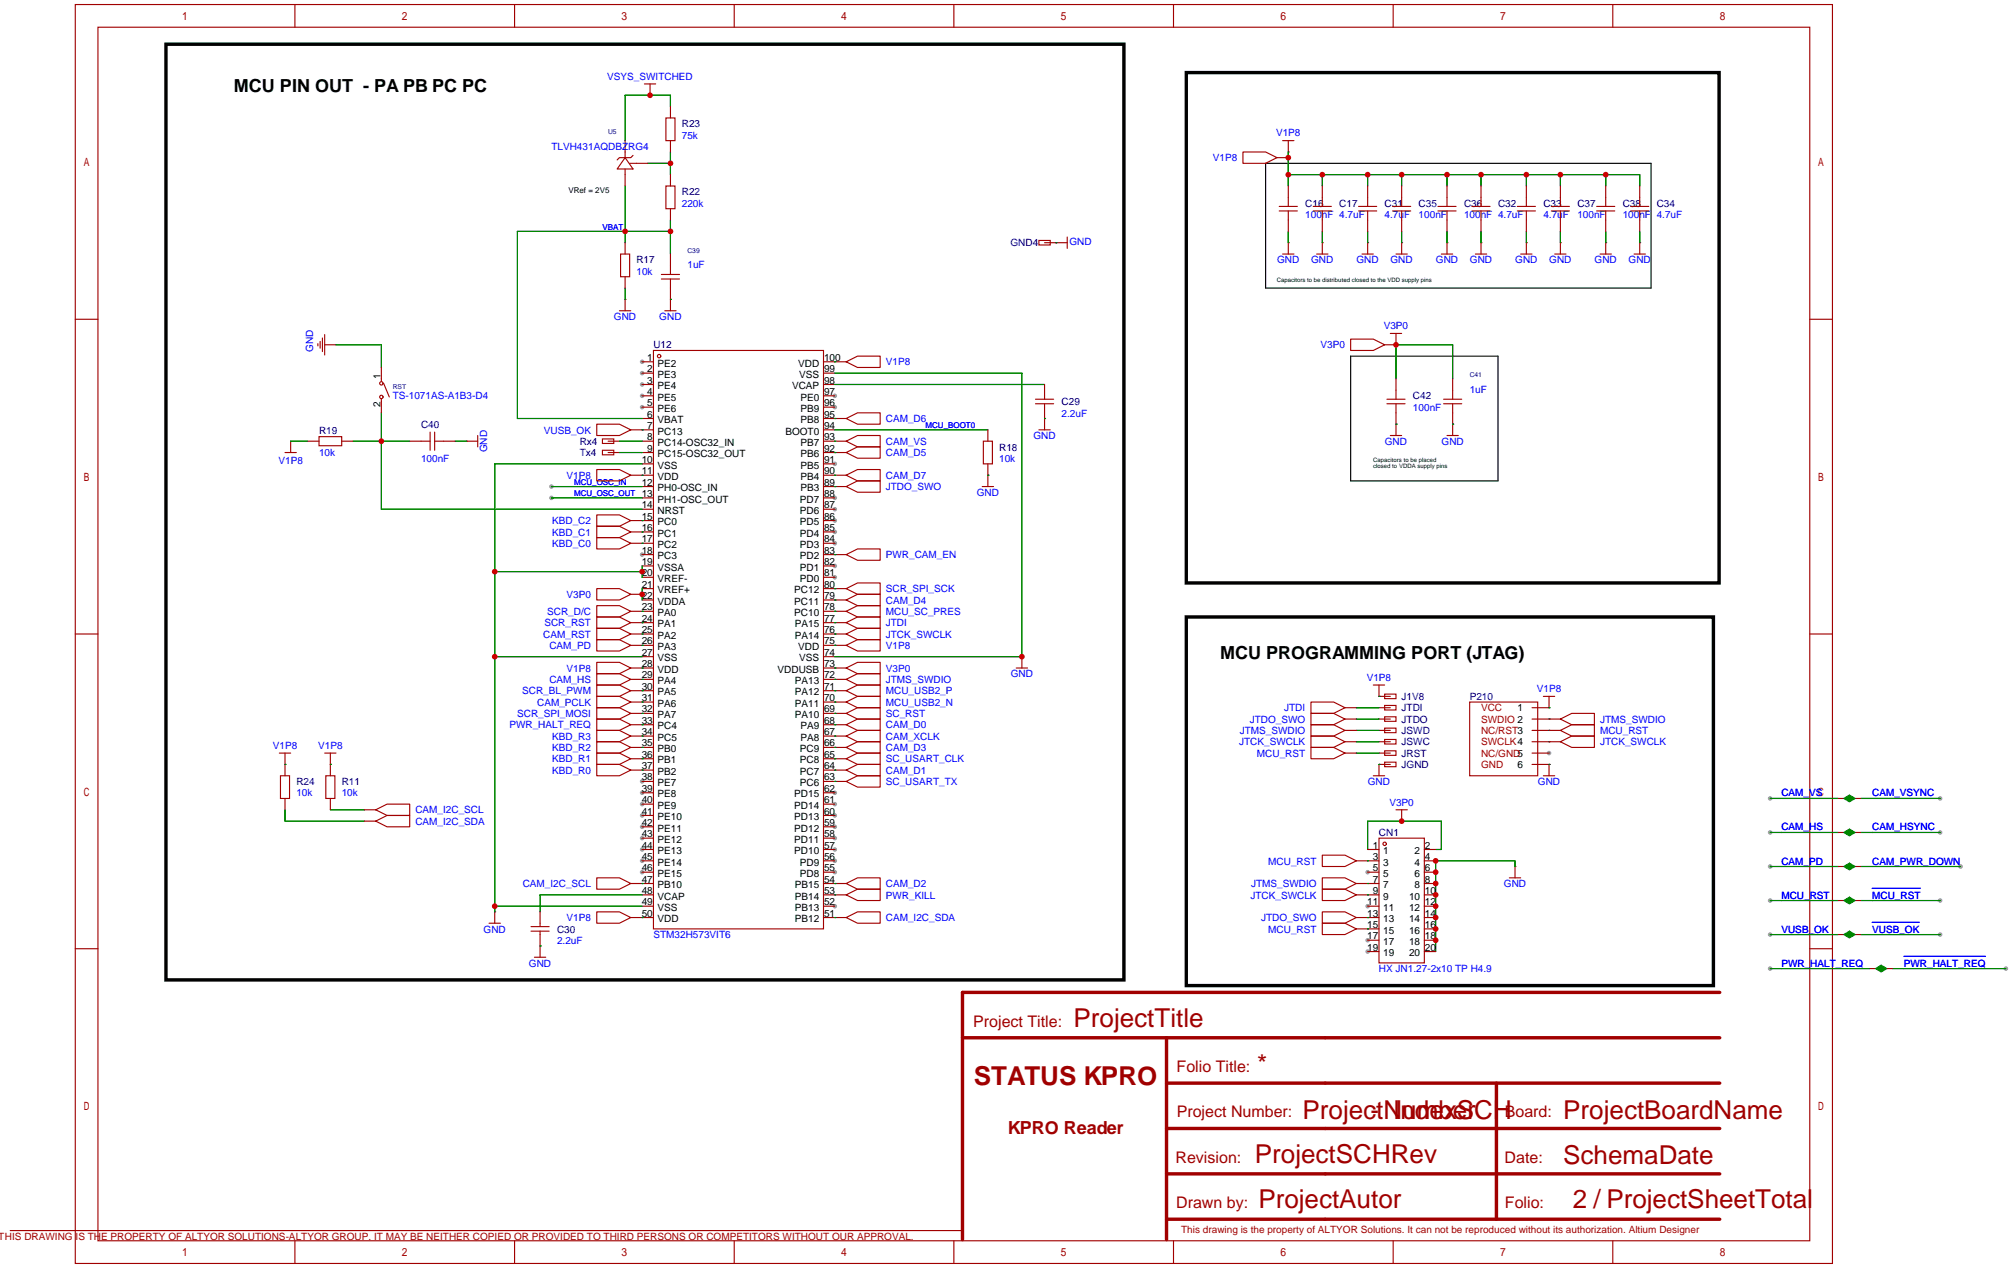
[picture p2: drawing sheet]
<svg xmlns="http://www.w3.org/2000/svg" width="451mm" height="284mm" viewBox="0 0 451 284" stroke-linecap="round" stroke-linejoin="round" font-family="sans-serif">
<g fill="#999">
<circle cx="347.1" cy="168.7" r=".51"/>
<circle cx="143.9" cy="81" r=".51"/>
<circle cx="143.9" cy="83.6" r=".51"/>
<circle cx="143.9" cy="86.1" r=".51"/>
<circle cx="143.9" cy="88.6" r=".51"/>
<circle cx="143.9" cy="91.2" r=".51"/>
<circle cx="143.9" cy="124.2" r=".51"/>
<circle cx="143.9" cy="175" r=".51"/>
<circle cx="143.9" cy="177.5" r=".51"/>
<circle cx="143.9" cy="180.1" r=".51"/>
<circle cx="143.9" cy="182.6" r=".51"/>
<circle cx="143.9" cy="185.2" r=".51"/>
<circle cx="143.9" cy="187.7" r=".51"/>
<circle cx="143.9" cy="190.2" r=".51"/>
<circle cx="143.9" cy="192.8" r=".51"/>
<circle cx="143.9" cy="195.3" r=".51"/>
<circle cx="187" cy="202.9" r=".51"/>
<circle cx="187" cy="195.3" r=".51"/>
<circle cx="187" cy="192.8" r=".51"/>
<circle cx="187" cy="190.2" r=".51"/>
<circle cx="187" cy="187.7" r=".51"/>
<circle cx="187" cy="185.2" r=".51"/>
<circle cx="187" cy="182.6" r=".51"/>
<circle cx="187" cy="180.1" r=".51"/>
<circle cx="187" cy="177.5" r=".51"/>
<circle cx="187" cy="129.3" r=".51"/>
<circle cx="187" cy="126.7" r=".51"/>
<circle cx="187" cy="121.7" r=".51"/>
<circle cx="187" cy="119.1" r=".51"/>
<circle cx="187" cy="116.6" r=".51"/>
<circle cx="187" cy="114" r=".51"/>
<circle cx="187" cy="111.5" r=".51"/>
<circle cx="187" cy="103.9" r=".51"/>
<circle cx="187" cy="91.2" r=".51"/>
<circle cx="187" cy="88.6" r=".51"/>
<circle cx="306.4" cy="213.1" r=".51"/>
<circle cx="306.4" cy="210.6" r=".51"/>
<circle cx="306.4" cy="202.9" r=".51"/>
<circle cx="306.4" cy="195.3" r=".51"/>
<circle cx="396.6" cy="216.9" r=".51"/>
<circle cx="449.4" cy="216.9" r=".51"/>
<circle cx="396.6" cy="209.3" r=".51"/>
<circle cx="434.7" cy="209.3" r=".51"/>
<circle cx="396.6" cy="201.7" r=".51"/>
<circle cx="434.7" cy="201.7" r=".51"/>
<circle cx="396.6" cy="194.1" r=".51"/>
<circle cx="439.3" cy="194.1" r=".51"/>
<circle cx="396.6" cy="186.4" r=".51"/>
<circle cx="434.7" cy="186.4" r=".51"/>
<circle cx="396.6" cy="178.8" r=".51"/>
<circle cx="434.7" cy="178.8" r=".51"/>
<circle cx="123.5" cy="109" r=".51"/>
<circle cx="123.5" cy="111.5" r=".51"/>
</g>
<path d="M37.2 9.9h214.6v209.6h-214.6zM265.8 16.3h119.4v114.3h-119.4zM265.8 138.2h118.1v82.5h-118.1z" fill="none" stroke="#000" stroke-width=".76"/>
<g fill="none" stroke="#a10000" stroke-width=".25">
<path d="M16.9 1h393.7v282h-393.7zM21.9 6.1h383.6v271.8h-383.6zM66.1 1v5.1M115.3 1v5.1M144.4 18.8h2.5M145.6 18.8v2.5M164.5 1v5.1M213.7 1v5.1M262.9 1v5.1M312.1 1v5.1M361.4 1v5.1M140.1 35.3l1.7 2.5h-3.5z"/>
<path d="M140.1 31.5v3.8M140.1 37.8v3.9M141.1 36.6h4M141.8 34.8l-.5 .5h-2.5l-.5 .5M145.6 21.3h.1M149.2 26.4h2v5.1h-2zM150.2 23.9v2.5M150.2 31.5v2.5M150.2 39.1v2.6M278.5 34h5.1l2.5 1.3-2.5 1.3h-5.1zM286.1 35.3h2.5M287.4 31.5h2.5"/>
<path d="M288.6 34h.1M288.6 31.5v2.5M139 56.9h2.1v5.1h-2.1zM140.1 54.4v2.5M149.2 41.7h2v5h-2zM150.2 46.7v2.6M150.2 56.9v4.6M232.8 53.8h2.5v1.1h-2.5zM234 54.4h5.1M236.6 54.4h.1M239.1 53.1v2.5M286.6 47.2h4.1"/>
<path d="M286.6 46.2h4.1M287.4 56.9h2.5M288.6 54.4h.1M288.6 41.7v4.5M288.6 47.2v4.6M288.6 54.4v2.5M294.2 47.2h4.1M294.2 46.2h4.1M295 56.9h2.5M296.3 54.4h.1M296.3 41.7v4.5M296.3 47.2v4.6"/>
<path d="M296.3 54.4v2.5M304.4 47.2h4.1M304.4 46.2h4.1M305.2 56.9h2.5M306.4 54.4h.1M306.4 41.7v4.5M306.4 47.2v4.6M306.4 54.4v2.5M312 47.2h4.1M312 46.2h4.1M312.8 56.9h2.5M314 54.4h.1"/>
<path d="M314 41.7v4.5M314 47.2v4.6M314 54.4v2.5M322.2 47.2h4M322.2 46.2h4M322.9 56.9h2.6M324.2 54.4h.1M324.2 41.7v4.5M324.2 47.2v4.6M324.2 54.4v2.5M329.8 47.2h4.1M329.8 46.2h4.1"/>
<path d="M330.6 56.9h2.5M331.8 54.4h.1M331.8 41.7v4.5M331.8 47.2v4.6M331.8 54.4v2.5M340 47.2h4M340 46.2h4M340.7 56.9h2.6M342 54.4h.1M342 41.7v4.5M342 47.2v4.6M342 54.4v2.5"/>
<path d="M347.6 47.2h4M347.6 46.2h4M348.3 56.9h2.6M349.6 54.4h.1M349.6 41.7v4.5M349.6 47.2v4.6M349.6 54.4v2.5M357.7 47.2h4.1M357.7 46.2h4.1M358.5 56.9h2.5M359.8 54.4h.1M359.8 41.7v4.5"/>
<path d="M359.8 47.2v4.6M359.8 54.4v2.5M365.4 47.2h4M365.4 46.2h4M366.1 56.9h2.6M367.4 54.4h.1M367.4 41.7v4.5M367.4 47.2v4.6M367.4 54.4v2.5M16.9 71.5h5M71.2 77v.5M71.7 76.5v1.5"/>
<path d="M72.2 75.7v3M72.7 77.2h2.6M72.7 74.9v4.6M75.3 77.2h.1M138.8 69.6h2.5M140.1 67.1h.1M140.1 62v2.5M140.1 67.1v2.5M146.4 78.5h38.1v129.5h-38.1zM148.2 62.5h4M148.2 61.5h4M148.9 69.6h2.6"/>
<path d="M150.2 67.1h.1M150.2 62.5v7.1M302.6 75.9h5.1l2.5 1.3-2.5 1.3h-5.1zM310.2 77.2h2.6M311.5 74.7h2.5M312.8 77.2h.1M312.8 74.7v2.5M405.5 71.5h5.1M65.1 98.8h.1M65.1 98.8v2.5M68.9 98.8h2.6M71.5 97.8h5.1v2h-5.1z"/>
<path d="M76.6 98.8h2.5M85.4 82.3v3M85.4 89.4v3.1M86 85.9l1.2 3M91.8 98.8h4.6M96.4 96.8v4M97.4 98.8h4.6M97.4 96.8v4M104.5 98.8h.1M104.5 98.8h2.5M107 97.5v2.6M133.7 95h5.1l2.5 1.3-2.5 1.2h-5.1z"/>
<path d="M135 98.3h2.5v1h-2.5zM136.2 98.8h2.6M141.3 96.3h5.1M143.9 81h2.5M143.9 83.6h2.5M143.9 86.1h2.5M143.9 88.6h2.5M143.9 91.2h2.5M143.9 93.7h2.5M143.9 98.8h2.5M184.5 81h5.1M184.5 83.6h2.5"/>
<path d="M184.5 86.1h2.5M184.5 88.6h2.5M184.5 91.2h2.5M184.5 93.7h5.1M184.5 96.3h2.5M184.5 98.8h5.1M189.6 98.8l2.5-1.3h5.1v2.6h-5.1zM189.6 93.7l2.5-1.2h5.1v2.5h-5.1zM189.6 81l2.5-1.2h5.1v2.5h-5.1zM220.3 98.8h2.1v5.1h-2.1zM221.3 96.3v2.5M232 90.4h4.1"/>
<path d="M232 89.4h4.1M232.8 96.3h2.5M234 93.7h.1M234 86.1v3.3M234 90.4v5.9M310.7 90.4h4.1M310.7 89.4h4.1M311.5 97.5h2.5M312.8 95h.1M312.8 84.8v4.6M312.8 90.4v7.1M323.4 90.4h4.1"/>
<path d="M323.4 89.4h4.1M324.2 97.5h2.5M325.5 95h.1M325.5 84.8v4.6M325.5 90.4v7.1M63.9 101.3h2.5M133.7 115.3h5.1l2.5 1.3-2.5 1.3h-5.1zM133.7 117.9h5.1l2.5 1.2-2.5 1.3h-5.1zM133.7 105.2h5.1l2.5 1.2-2.5 1.3h-5.1zM135 100.8h2.5v1.1h-2.5zM136.2 101.3h2.6M141.3 106.4h5.1"/>
<path d="M141.3 116.6h5.1M141.3 119.1h5.1M143.9 101.3h2.5M143.9 103.9h2.5M143.9 109h2.5M143.9 111.5h2.5M143.9 114h2.5M184.5 101.3h5.1M184.5 103.9h2.5M184.5 106.4h5.1M184.5 109h5.1M184.5 111.5h2.5"/>
<path d="M184.5 114h2.5M184.5 116.6h2.5M184.5 119.1h2.5M189.6 109l2.5-1.3h5.1v2.5h-5.1zM189.6 106.4l2.5-1.2h5.1v2.5h-5.1zM189.6 101.3l2.5-1.2h5.1v2.5h-5.1zM220.1 109h2.5M221.3 106.4h.1M221.3 103.9v5.1M133.7 135.6h5.1l2.5 1.3-2.5 1.3h-5.1zM133.7 138.2h5.1l2.5 1.2-2.5 1.3h-5.1zM133.7 120.4h5.1l2.5 1.3-2.5 1.2h-5.1z"/>
<path d="M133.7 131.8h5.1l2.5 1.3-2.5 1.3h-5.1zM141.3 121.7h5.1M141.3 136.9h5.1M141.3 139.4h5.1M141.3 133.1h2.6M143.9 124.2h2.5M143.9 126.7h2.5M143.9 129.3h2.5M143.9 131.8h2.5M143.9 134.4h2.5M184.5 121.7h2.5M184.5 124.2h5.1"/>
<path d="M184.5 126.7h2.5M184.5 129.3h2.5M184.5 131.8h5.1M184.5 134.4h5.1M184.5 136.9h5.1M184.5 139.4h5.1M189.6 139.4l2.5-1.2h5.1v2.5h-5.1zM189.6 136.9l2.5-1.3h5.1v2.6h-5.1zM189.6 134.4l2.5-1.3h5.1v2.5h-5.1zM189.6 131.8l2.5-1.2h5.1v2.5h-5.1zM189.6 124.2l2.5-1.3h5.1v2.6h-5.1zM16.9 142h5"/>
<path d="M133.7 140.7h5.1l2.5 1.3-2.5 1.3h-5.1zM133.7 143.3h5.1l2.5 1.2-2.5 1.3h-5.1zM133.7 150.9h5.1l2.5 1.2-2.5 1.3h-5.1zM133.7 153.4h5.1l2.5 1.3-2.5 1.3h-5.1zM133.7 156h5.1l2.5 1.2-2.5 1.3h-5.1zM133.7 158.5h5.1l2.5 1.3-2.5 1.2h-5.1zM133.7 148.3h5.1l2.5 1.3-2.5 1.3h-5.1zM141.3 142h5.1M141.3 144.5h5.1M141.3 149.6h5.1M141.3 152.1h5.1M141.3 154.7h5.1"/>
<path d="M141.3 157.2h5.1M141.3 159.8h5.1M143.9 147.1h2.5M184.5 142h5.1M184.5 144.5h5.1M184.5 147.1h2.5M184.5 149.6h5.1M184.5 152.1h5.1M184.5 154.7h5.1M184.5 157.2h5.1M184.5 159.8h5.1M189.6 159.8l2.5-1.3h5.1v2.5h-5.1z"/>
<path d="M189.6 157.2l2.5-1.2h5.1v2.5h-5.1zM189.6 154.7l2.5-1.3h5.1v2.6h-5.1zM189.6 152.1l2.5-1.2h5.1v2.5h-5.1zM189.6 142l2.5-1.3h5.1v2.6h-5.1zM189.6 144.5l2.5-1.2h5.1v2.5h-5.1zM189.6 149.6l2.5-1.3h5.1v2.6h-5.1zM227.7 149.6h2.5M229 147.1h.1M229 147.1v2.5M293.7 157.2h5.1l2.5 1.3-2.5 1.3h-5.1zM293.7 159.8h5.1l2.5 1.2-2.5 1.3h-5.1zM301.3 158.5h2.6"/>
<path d="M307.7 153.4h2.5M309 156h.1M309 158.5h2.5M309 156h2.5M309 153.4v2.6M310.2 158h2.6v1h-2.6zM310.2 155.4h2.6v1.1h-2.6zM329.3 157.2h15.2v16.5h-15.2zM343.3 158.5h3.8M345.8 156h2.5M347.1 158.5h.1M347.1 156v2.5"/>
<path d="M405.5 142h5.1M62.6 168.7h2.5M62.8 173.7h2.1v5.1h-2.1zM63.9 171.2h.1M63.9 168.7v5M63.9 178.8v2.6M72.7 168.7h2.6M73 173.7h2v5.1h-2zM74 171.2h.1M74 168.7v5M74 178.8v2.6M133.7 168.7h5.1l2.5 1.2-2.5 1.3h-5.1z"/>
<path d="M133.7 171.2h5.1l2.5 1.3-2.5 1.2h-5.1zM133.7 166.1h5.1l2.5 1.3-2.5 1.3h-5.1zM133.7 163.6h5.1l2.5 1.2-2.5 1.3h-5.1zM133.7 161h5.1l2.5 1.3-2.5 1.3h-5.1zM141.3 162.3h5.1M141.3 164.8h5.1M141.3 167.4h5.1M141.3 169.9h5.1M141.3 172.5h5.1M143.9 175h2.5M143.9 177.5h2.5M184.5 162.3h5.1"/>
<path d="M184.5 164.8h5.1M184.5 167.4h5.1M184.5 169.9h5.1M184.5 172.5h5.1M184.5 175h5.1M184.5 177.5h2.5M189.6 164.8l2.5-1.2h5.1v2.5h-5.1zM189.6 162.3l2.5-1.3h5.1v2.6h-5.1zM189.6 172.5l2.5-1.3h5.1v2.5h-5.1zM189.6 175l2.5-1.3h5.1v2.6h-5.1zM189.6 167.4l2.5-1.3h5.1v2.6h-5.1zM189.6 169.9l2.5-1.2h5.1v2.5h-5.1z"/>
<path d="M293.7 162.3h5.1l2.5 1.3-2.5 1.2h-5.1zM293.7 164.8h5.1l2.5 1.3-2.5 1.3h-5.1zM293.7 167.4h5.1l2.5 1.3-2.5 1.2h-5.1zM301.3 161h2.6M301.3 166.1h2.6M301.3 163.6h2.6M301.3 168.7h2.6M307.7 173.7h2.5M309 171.2h.1M309 161h2.5M309 166.1h2.5M309 163.6h2.5"/>
<path d="M309 168.7h2.5M309 171.2v2.5M309 171.2h2.5M310.2 160.5h2.6v1h-2.6zM310.2 165.6h2.6v1h-2.6zM310.2 163.1h2.6v1h-2.6zM310.2 168.1h2.6v1.1h-2.6zM310.2 170.7h2.6v1h-2.6zM343.3 161h6.3M343.3 166.1h6.3M343.3 163.6h6.3M343.3 168.7h3.8"/>
<path d="M343.3 171.2h3.8M345.8 173.7h2.5M347.1 171.2h.1M347.1 171.2v2.5M349.6 161l2.5-1.2h5.1v2.5h-5.1zM349.6 163.6l2.5-1.3h5.1v2.5h-5.1zM349.6 166.1l2.5-1.3h5.1v2.6h-5.1zM411.8 178.8h1.3M415.6 178.8h1.3M81.6 181.4h2.6M81.6 183.9h2.6M84.2 181.4l2.5-1.3h5.1v2.5h-5.1z"/>
<path d="M84.2 183.9l2.5-1.3h5.1v2.6h-5.1zM133.7 196.6h5.1l2.5 1.3-2.5 1.2h-5.1zM141.3 197.9h5.1M143.9 180.1h2.5M143.9 182.6h2.5M143.9 185.2h2.5M143.9 187.7h2.5M143.9 190.2h2.5M143.9 192.8h2.5M143.9 195.3h2.5M184.5 180.1h2.5M184.5 182.6h2.5"/>
<path d="M184.5 185.2h2.5M184.5 187.7h2.5M184.5 190.2h2.5M184.5 192.8h2.5M184.5 195.3h2.5M184.5 197.9h5.1M189.6 197.9l2.5-1.3h5.1v2.5h-5.1zM296.3 191.5h5l2.6 1.3-2.6 1.3h-5zM296.3 196.6h5l2.6 1.3-2.6 1.2h-5zM296.3 199.1h5l2.6 1.3-2.6 1.3h-5zM303.9 192.8h5.1M303.9 197.9h5.1"/>
<path d="M306.4 190.2h2.6M306.4 195.3h2.6M309 187.7h10.1v27.9h-10.1zM312.8 181.4h2.5M314 183.9h.1M314 181.4v2.5M319.1 190.2h2.6M319.1 192.8h2.6M319.1 195.3h2.6M319.1 197.9h2.6M338.2 196.6h2.5M339.4 194.1h.1"/>
<path d="M339.4 194.1v2.5M411.8 194.1h1.3M411.8 186.4h1.3M415.6 194.1h1.3M415.6 186.4h1.3M16.9 212.5h5M109.6 206.8h2.5M110.8 204.2h.1M110.8 204.2v2.6M119 208.5h4M119 207.5h4M119.7 214.4h2.6"/>
<path d="M121 211.8h.1M121 204.2v3.3M121 208.5v5.9M133.7 204.2h5.1l2.5 1.3-2.5 1.3h-5.1zM141.3 205.5h5.1M143.9 200.4h2.5M143.9 202.9h2.5M184.5 200.4h5.1M184.5 202.9h2.5M184.5 205.5h5.1M189.6 205.5l2.5-1.3h5.1v2.6h-5.1zM189.6 200.4l2.5-1.3h5.1v2.6h-5.1z"/>
<path d="M296.3 204.2h5l2.6 1.3-2.6 1.3h-5zM296.3 206.8h5l2.6 1.2-2.6 1.3h-5zM303.9 200.4h5.1M303.9 205.5h5.1M303.9 208h5.1M306.4 202.9h2.6M306.4 213.1h2.6M306.4 210.6h2.6M319.1 200.4h2.6M319.1 202.9h2.6M319.1 205.5h2.6M319.1 208h2.6"/>
<path d="M319.1 213.1h2.6M319.1 210.6h2.6M405.5 212.5h5.1M411.8 209.3h1.3M411.8 201.7h1.3M415.6 209.3h1.3M415.6 201.7h1.3M418.9 216.9h1.3M422.8 216.9h1.2M2.3 275.6h213.3M66.1 277.9v5.1M115.3 277.9v5.1"/>
<path d="M164.5 277.9v5.1M213.7 277.9v5.1M262.9 277.9v5.1M312.1 277.9v5.1M361.4 277.9v5.1"/>
<circle cx="147.7" cy="79.8" r=".38"/>
<circle cx="85.4" cy="85.9" r=".38"/>
<circle cx="85.4" cy="88.9" r=".38"/>
<circle cx="310.2" cy="189" r=".38"/>
</g>
<path d="M215.6 232.4h169.7M261.4 232.4v45.2M385.3 222.3h-169.7v55.3M261.4 242.6h123.9M261.4 252.7h123.9M335.3 242.6v30.5M261.4 262.9h123.9M261.4 273.1h123.9" fill="none" stroke="#a10000" stroke-width=".76"/>
<g fill="none" stroke="#008700" stroke-width=".25">
<path d="M145.1 36.6h5.1M150.2 23.9v-2.6h-10.1v10.2M150.2 34v5.1M288.6 39.1h78.8v2.6M288.6 34v7.7M296.3 39.1v2.6M306.4 39.1v2.6M314 39.1v2.6M324.2 39.1v2.6M331.8 39.1v2.6M342 39.1v2.6M349.6 39.1v2.6"/>
<path d="M359.8 39.1v2.6M140.1 41.7v12.7M150.2 51.8h-34.3v41.9h28M150.2 49.3v7.6M236.6 54.4h.1M288.6 51.8v2.6M296.3 51.8v2.6M306.4 51.8v2.6M314 51.8v2.6M324.2 51.8v2.6M331.8 51.8v2.6M342 51.8v2.6"/>
<path d="M349.6 51.8v2.6M359.8 51.8v2.6M367.4 51.8v2.6M75.3 77.2h10.1v5.1M140.1 64.5v2.6M150.2 67.1h.1M65.1 98.8h3.8M79.1 98.8h12.7M85.4 92.5v21.5h58.5M102 98.8h2.5M138.8 98.8h5.1M143.9 96.3h.1"/>
<path d="M187 98.8h.1M187 93.7h.1M187 81h.1M187 96.3h34.3M187 83.6h42v63.5h-42M187 86.1h47M234 93.7h.1M312.8 95h.1M312.8 84.8v-7.6h12.7v7.6M325.5 95h.1M123.5 109h20.4M123.5 111.5h20.4"/>
<path d="M138.8 101.3h5.1M143.9 116.6h.1M143.9 119.1h.1M143.9 106.4h.1M143.9 103.9h-33.1v100.3M187 109h.1M187 106.4h.1M187 101.3h.1M221.3 106.4h.1M110.8 128h33.1M143.9 136.9h.1M143.9 139.4h.1"/>
<path d="M143.9 121.7h.1M143.9 126.7v2.6M143.9 131.8v2.6M187 139.4h.1M187 136.9h.1M187 134.4h.1M187 131.8h.1M187 124.2h.1M110.8 147.1h33.1M143.9 142h.1M143.9 144.5h.1M143.9 152.1h.1"/>
<path d="M143.9 154.7h.1M143.9 157.2h.1M143.9 159.8h.1M143.9 149.6h.1M187 159.8h.1M187 157.2h.1M187 154.7h.1M187 152.1h.1M187 142h.1M187 144.5h.1M187 149.6h.1M303.9 158.5h5.1"/>
<path d="M309 156h.1M347.1 158.5h.1M63.9 171.2h.1M74 171.2h.1M143.9 167.4h.1M143.9 169.9h.1M143.9 172.5h.1M143.9 162.3h.1M143.9 164.8h.1M187 164.8h.1M187 162.3h.1M187 175h.1"/>
<path d="M187 172.5h.1M187 169.9h.1M187 167.4h.1M303.9 161h5.1M303.9 166.1h5.1M303.9 163.6h5.1M303.9 168.7h5.1M309 171.2h.1M347.1 161h.1M347.1 163.6h.1M347.1 166.1h.1M347.1 171.2h.1"/>
<path d="M396.6 178.8h15.2M416.9 178.8h17.8M63.9 181.4v2.5h17.7M74 181.4h7.6M143.9 197.9h.1M187 197.9h.1M306.4 192.8h.1M306.4 197.9h.1M306.4 190.2v-6.3h16.5v6.3h-1.2M339.4 194.1v-1.3h-17.7v20.3M396.6 194.1h15.2M396.6 186.4h15.2"/>
<path d="M416.9 194.1h22.4M416.9 186.4h17.8M110.8 202.9h33.1M121 211.8h.1M143.9 205.5h.1M143.9 200.4h-22.9v3.8M187 205.5h.1M187 200.4h.1M306.4 200.4h.1M306.4 205.5h.1M306.4 208h.1M396.6 216.9h22.3"/>
<path d="M396.6 209.3h15.2M396.6 201.7h15.2M416.9 209.3h17.8M416.9 201.7h17.8M424 216.9h25.4"/>
</g>
<path d="M419.5 198.9h10.8M419.5 206.5h10.5M426.6 214.2h18.3" fill="none" stroke="#00f" stroke-width=".22"/>
<g fill="#008000" stroke="#008000" stroke-width=".25">
<path d="M420.2 216.9l1.3-.7 1.3 .7-1.3 .8z"/>
<path d="M413.1 209.3l1.3-.8 1.2 .8-1.2 .8z"/>
<path d="M413.1 201.7l1.3-.8 1.2 .8-1.2 .7z"/>
<path d="M413.1 194.1l1.3-.8 1.2 .8-1.2 .7z"/>
<path d="M413.1 186.4l1.3-.7 1.2 .7-1.2 .8z"/>
<path d="M413.1 178.8l1.3-.7 1.2 .7-1.2 .8z"/>
</g>
<path d="M283.6 36.6h86.3v27.9h-86.3zM302.6 79.8h33v27.9h-33z" fill="none" stroke="#000" stroke-width=".25"/>
<g fill="#c00">
<circle cx="85.4" cy="98.8" r=".64"/>
<circle cx="349.6" cy="39.1" r=".64"/>
<circle cx="359.8" cy="39.1" r=".64"/>
<circle cx="342" cy="39.1" r=".64"/>
<circle cx="331.8" cy="39.1" r=".64"/>
<circle cx="324.2" cy="39.1" r=".64"/>
<circle cx="314" cy="39.1" r=".64"/>
<circle cx="306.4" cy="39.1" r=".64"/>
<circle cx="296.3" cy="39.1" r=".64"/>
<circle cx="288.6" cy="39.1" r=".64"/>
<circle cx="288.6" cy="35.3" r=".64"/>
<circle cx="312.8" cy="77.2" r=".64"/>
<circle cx="143.9" cy="133.1" r=".64"/>
<circle cx="110.8" cy="128" r=".64"/>
<circle cx="143.9" cy="128" r=".64"/>
<circle cx="110.8" cy="147.1" r=".64"/>
<circle cx="110.8" cy="202.9" r=".64"/>
<circle cx="229" cy="147.1" r=".64"/>
<circle cx="140.1" cy="51.8" r=".64"/>
<circle cx="150.2" cy="51.8" r=".64"/>
<circle cx="150.2" cy="36.6" r=".64"/>
<circle cx="145.6" cy="21.3" r=".64"/>
<circle cx="314" cy="183.9" r=".64"/>
<circle cx="321.7" cy="192.8" r=".64"/>
<circle cx="321.7" cy="195.3" r=".64"/>
<circle cx="321.7" cy="197.9" r=".64"/>
<circle cx="321.7" cy="200.4" r=".64"/>
<circle cx="321.7" cy="202.9" r=".64"/>
<circle cx="321.7" cy="205.5" r=".64"/>
<circle cx="321.7" cy="208" r=".64"/>
<circle cx="321.7" cy="210.6" r=".64"/>
</g>
<g font-size="5.8" fill="#a00000">
<text x="240.5" y="230">ProjectTitle</text>
<text x="218.2" y="242.9">STATUS KPRO</text>
<text x="281.7" y="240.4">*</text>
<text x="291.8" y="250.5">ProjectNumber</text>
<text x="307.1" y="250.5">- IndexSCH</text>
<text x="350.3" y="250.5">ProjectBoardName</text>
<text x="281.2" y="260.5">ProjectSCHRev</text>
<text x="350.3" y="260.7">SchemaDate</text>
<text x="281.9" y="270.6">ProjectAutor</text>
<text x="352.4" y="270.6">2 / ProjectSheetTotal</text>
</g>
<g font-size="4">
<text x="52.4" y="20.5">MCU PIN OUT - PA PB PC PC</text>
<text x="273.4" y="147.5">MCU PROGRAMMING PORT (JTAG)</text>
</g>
<text font-size="4" fill="#a00000" x="225.8" y="254">KPRO Reader</text>
<g font-size="3.6" fill="#a00000">
<text x="218.1" y="229.9">Project Title:</text>
<text x="263.6" y="240.1">Folio Title:</text>
<text x="263.7" y="250.2">Project Number:</text>
<text x="337.2" y="250.2">Board:</text>
<text x="263.4" y="260.4">Revision:</text>
<text x="337.1" y="260.4">Date:</text>
<text x="263.5" y="270.6">Drawn by:</text>
<text x="337.2" y="270.6">Folio:</text>
</g>
<g font-size="2.2" fill="#00f">
<text x="136.1" y="17.8">VSYS_SWITCHED</text>
<text x="123.5" y="33.6">TLVH431AQDBZRG4</text>
<text x="152.8" y="31">75k</text>
<text x="285.9" y="30.5">V1P8</text>
<text x="271.7" y="36.1">V1P8</text>
<text x="152.8" y="46.3">220k</text>
<text x="292.5" y="48.8">100nF 4.7uF</text>
<text x="310.2" y="48.8">4.7uF</text>
<text x="317.9" y="48.8">100nF</text>
<text x="328" y="48.8">100nF 4.7uF</text>
<text x="345.8" y="48.8">4.7uF</text>
<text x="353.4" y="48.8">100nF</text>
<text x="363.6" y="48.8">100nF</text>
<text x="371.2" y="48.8">4.7uF</text>
<text x="239.6" y="54.9">GND</text>
<text x="286.2" y="59">GND</text>
<text x="293.8" y="59">GND</text>
<text x="303.9" y="59">GND</text>
<text x="311.6" y="59">GND</text>
<text x="321.7" y="59">GND</text>
<text x="329.3" y="59">GND</text>
<text x="339.5" y="59">GND</text>
<text x="347.1" y="59">GND</text>
<text x="357.3" y="59">GND</text>
<text x="364.9" y="59">GND</text>
<text x="142.6" y="61.5">10k</text>
<text x="154" y="60">1uF</text>
<text x="137.6" y="71.7">GND</text>
<text x="147.7" y="71.7">GND</text>
<text x="310" y="73.7">V3P0</text>
<text x="70.1" y="78.9" transform="rotate(-90 70.1 78.9)">GND</text>
<text x="198.5" y="81.8">V1P8</text>
<text x="295.9" y="78">V3P0</text>
<text x="88" y="89.5">TS-1071AS-A1B3-D4</text>
<text x="329.3" y="87.9">1uF</text>
<text x="198.5" y="94.5">CAM_D6</text>
<text x="237.8" y="93.3">2.2uF</text>
<text x="316.6" y="92">100nF</text>
<text x="109.1" y="101.3" transform="rotate(-90 109.1 101.3)">GND</text>
<text x="121.8" y="97.1">VUSB_OK</text>
<text x="198.5" y="99.6">CAM_VS</text>
<text x="231.5" y="98.4">GND</text>
<text x="310.3" y="99.6">GND</text>
<text x="323" y="99.6">GND</text>
<text x="62.4" y="103.9">V1P8</text>
<text x="71.5" y="102.2">10k</text>
<text x="94.3" y="103.4">100nF</text>
<text x="127" y="107.2">V1P8</text>
<text x="198.5" y="107.2">CAM_D7</text>
<text x="198.5" y="102.2">CAM_D5</text>
<text x="223.9" y="103.4">10k</text>
<text x="198.5" y="109.8">JTDO_SWO</text>
<text x="218.8" y="111.1">GND</text>
<text x="123.7" y="117.4">KBD_C2</text>
<text x="123.7" y="119.9">KBD_C1</text>
<text x="123.7" y="122.5">KBD_C0</text>
<text x="198.5" y="125">PWR_CAM_EN</text>
<text x="122.6" y="137.7">SCR_D/C</text>
<text x="127" y="133.9">V3P0</text>
<text x="198.5" y="137.7">MCU_SC_PRES</text>
<text x="198.5" y="135.2">CAM_D4</text>
<text x="198.5" y="132.6">SCR_SPI_SCK</text>
<text x="121.7" y="142.8">CAM_RST</text>
<text x="122" y="140.3">SCR_RST</text>
<text x="198.5" y="142.8">JTCK_SWCLK</text>
<text x="198.5" y="140.3">JTDI</text>
<text x="123.1" y="145.3">CAM_PD</text>
<text x="198.5" y="145.3">V1P8</text>
<text x="117" y="155.5">SCR_BL_PWM</text>
<text x="123.1" y="153">CAM_HS</text>
<text x="127" y="150.4">V1P8</text>
<text x="198.5" y="155.5">MCU_USB2_P</text>
<text x="198.5" y="153">JTMS_SWDIO</text>
<text x="198.5" y="150.4">V3P0</text>
<text x="226.5" y="151.7">GND</text>
<text x="306.2" y="152.5">V1P8</text>
<text x="344.3" y="155">V1P8</text>
<text x="115.9" y="160.6">SCR_SPI_MOSI</text>
<text x="120.4" y="158">CAM_PCLK</text>
<text x="198.5" y="160.6">SC_RST</text>
<text x="198.5" y="158">MCU_USB2_N</text>
<text x="280" y="161.9">JTDO_SWO</text>
<text x="287.7" y="159.3">JTDI</text>
<text x="358.5" y="161.9">JTMS_SWDIO</text>
<text x="61.1" y="167.7">V1P8</text>
<text x="71.3" y="167.7">V1P8</text>
<text x="114.1" y="163.1">PWR_HALT_REQ</text>
<text x="123.7" y="165.7">KBD_R3</text>
<text x="198.5" y="165.7">CAM_XCLK</text>
<text x="198.5" y="163.1">CAM_D0</text>
<text x="277.6" y="166.9">JTCK_SWCLK</text>
<text x="277.8" y="164.4">JTMS_SWDIO</text>
<text x="358.5" y="164.4">MCU_RST</text>
<text x="358.5" y="166.9">JTCK_SWCLK</text>
<text x="123.7" y="170.7">KBD_R1</text>
<text x="123.7" y="173.3">KBD_R0</text>
<text x="123.7" y="168.2">KBD_R2</text>
<text x="198.5" y="173.3">CAM_D1</text>
<text x="198.5" y="168.2">CAM_D3</text>
<text x="198.5" y="170.7">SC_USART_CLK</text>
<text x="281.6" y="169.5">MCU_RST</text>
<text x="66.4" y="178.4">10k</text>
<text x="76.6" y="178.4">10k</text>
<text x="198.5" y="175.8">SC_USART_TX</text>
<text x="306.5" y="175.8">GND</text>
<text x="344.6" y="175.8">GND</text>
<text x="399.1" y="178.4">CAM_VS</text>
<text x="419.5" y="178.4">CAM_VSYNC</text>
<text x="93.1" y="182.2">CAM_I2C_SCL</text>
<text x="93.1" y="184.7">CAM_I2C_SDA</text>
<text x="311.3" y="180.4">V3P0</text>
<text x="399.1" y="186">CAM_HS</text>
<text x="419.5" y="186">CAM_HSYNC</text>
<text x="284.2" y="193.6">MCU_RST</text>
<text x="399.1" y="193.6">CAM_PD</text>
<text x="419.5" y="193.6">CAM_PWR_DOWN</text>
<text x="117.1" y="198.7">CAM_I2C_SCL</text>
<text x="198.5" y="201.2">PWR_KILL</text>
<text x="198.5" y="198.7">CAM_D2</text>
<text x="280.2" y="201.2">JTCK_SWCLK</text>
<text x="280.3" y="198.7">JTMS_SWDIO</text>
<text x="337" y="198.7">GND</text>
<text x="399.1" y="201.2">MCU_RST</text>
<text x="419.5" y="201.2">MCU_RST</text>
<text x="108.4" y="208.8">GND</text>
<text x="127" y="206.3">V1P8</text>
<text x="198.5" y="206.3">CAM_I2C_SDA</text>
<text x="282.5" y="206.3">JTDO_SWO</text>
<text x="284.2" y="208.8">MCU_RST</text>
<text x="399.1" y="208.8">VUSB_OK</text>
<text x="419.5" y="208.8">VUSB_OK</text>
<text x="124.8" y="211.4">2.2uF</text>
<text x="146.4" y="210.1">STM32H573VIT6</text>
<text x="118.5" y="216.5">GND</text>
<text x="309" y="217.7">HX JN1.27-2x10 TP H4.9</text>
<text x="399.1" y="216.5">PWR_HALT_REQ</text>
<text x="426.6" y="216.5">PWR_HALT_REQ</text>
</g>
<g font-size="2.2" fill="#000080">
<text x="152.8" y="28.5">R23</text>
<text x="152.8" y="43.7">R22</text>
<text x="292.5" y="46.3">C16</text>
<text x="300.1" y="46.3">C17</text>
<text x="310.2" y="46.3">C31</text>
<text x="317.9" y="46.3">C35</text>
<text x="328" y="46.3">C36</text>
<text x="335.6" y="46.3">C32</text>
<text x="345.8" y="46.3">C33</text>
<text x="353.4" y="46.3">C37</text>
<text x="363.6" y="46.3">C38</text>
<text x="371.2" y="46.3">C34</text>
<text x="142.6" y="59">R17</text>
<text x="226.4" y="55.2">GND4</text>
<text x="146.4" y="78">U12</text>
<text x="316.6" y="89.5">C42</text>
<text x="94.3" y="95.8">C40</text>
<text x="237.8" y="90.7">C29</text>
<text x="71.5" y="97.1">R19</text>
<text x="129.9" y="99.6">Rx4</text>
<text x="223.9" y="100.9">R18</text>
<text x="129.9" y="102.2">Tx4</text>
<text x="314" y="159.3">JTDI</text>
<text x="314" y="161.9">JTDO</text>
<text x="314" y="156.8">J1V8</text>
<text x="329.3" y="156.8">P210</text>
<text x="314" y="166.9">JSWC</text>
<text x="314" y="164.4">JSWD</text>
<text x="314" y="169.5">JRST</text>
<text x="314" y="172">JGND</text>
<text x="66.4" y="175.8">R24</text>
<text x="76.6" y="175.8">R11</text>
<text x="309" y="187.3">CN1</text>
<text x="124.8" y="208.8">C30</text>
</g>
<g font-size="2.2">
<text x="145" y="80.8">1</text>
<text x="145" y="83.4">2</text>
<text x="147.3" y="82.1">PE2</text>
<text x="178.8" y="82.1">VDD</text>
<text x="184.6" y="83.4">99</text>
<text x="184.6" y="80.8">100</text>
<text x="85.2" y="84.8" transform="rotate(-90 85.2 84.8)">1</text>
<text x="145" y="85.9">3</text>
<text x="145" y="88.4">4</text>
<text x="147.3" y="84.6">PE3</text>
<text x="147.3" y="87.2">PE4</text>
<text x="147.3" y="89.7">PE5</text>
<text x="177.5" y="87.2">VCAP</text>
<text x="179.1" y="84.6">VSS</text>
<text x="179.3" y="89.7">PE0</text>
<text x="184.6" y="88.4">97</text>
<text x="184.6" y="85.9">98</text>
<text x="85.2" y="91.2" transform="rotate(-90 85.2 91.2)">2</text>
<text x="145" y="91">5</text>
<text x="145" y="93.5">6</text>
<text x="147.3" y="92.2">PE6</text>
<text x="147.3" y="94.8">VBAT</text>
<text x="179.3" y="94.8">PB8</text>
<text x="179.3" y="92.2">PB9</text>
<text x="184.6" y="93.5">95</text>
<text x="184.6" y="91">96</text>
<text x="145" y="96.1">7</text>
<text x="145" y="98.6">8</text>
<text x="145" y="101.1">9</text>
<text x="147.3" y="97.3">PC13</text>
<text x="147.3" y="99.9">PC14-OSC32_IN</text>
<text x="176" y="97.3">BOOT0</text>
<text x="179.3" y="99.9">PB7</text>
<text x="184.6" y="101.1">92</text>
<text x="184.6" y="98.6">93</text>
<text x="184.6" y="96.1">94</text>
<text x="143.8" y="103.7">10</text>
<text x="143.8" y="106.2">11</text>
<text x="147.3" y="102.4">PC15-OSC32_OUT</text>
<text x="147.3" y="104.9">VSS</text>
<text x="147.3" y="107.5">VDD</text>
<text x="179.3" y="107.5">PB4</text>
<text x="179.3" y="104.9">PB5</text>
<text x="179.3" y="102.4">PB6</text>
<text x="184.6" y="106.2">90</text>
<text x="184.6" y="103.7">91</text>
<text x="143.8" y="108.8">12</text>
<text x="143.8" y="111.3">13</text>
<text x="143.8" y="113.8">14</text>
<text x="147.3" y="110">PH0-OSC_IN</text>
<text x="147.3" y="112.6">PH1-OSC_OUT</text>
<text x="179.2" y="112.6">PD7</text>
<text x="179.3" y="110">PB3</text>
<text x="184.6" y="113.8">87</text>
<text x="184.6" y="111.3">88</text>
<text x="184.6" y="108.8">89</text>
<text x="143.8" y="116.4">15</text>
<text x="143.8" y="118.9">16</text>
<text x="147.3" y="115.1">NRST</text>
<text x="147.3" y="117.6">PC0</text>
<text x="179.2" y="117.6">PD5</text>
<text x="179.2" y="115.1">PD6</text>
<text x="184.6" y="118.9">85</text>
<text x="184.6" y="116.4">86</text>
<text x="143.8" y="121.5">17</text>
<text x="143.8" y="124">18</text>
<text x="147.3" y="120.2">PC1</text>
<text x="147.3" y="122.7">PC2</text>
<text x="147.3" y="125.3">PC3</text>
<text x="179.2" y="125.3">PD2</text>
<text x="179.2" y="122.7">PD3</text>
<text x="179.2" y="120.2">PD4</text>
<text x="184.6" y="124">83</text>
<text x="184.6" y="121.5">84</text>
<text x="143.8" y="126.5">19</text>
<text x="143.8" y="129.1">20</text>
<text x="143.8" y="131.6">21</text>
<text x="147.3" y="127.8">VSSA</text>
<text x="147.3" y="130.3">VREF-</text>
<text x="179.2" y="130.3">PD0</text>
<text x="179.2" y="127.8">PD1</text>
<text x="184.6" y="131.6">80</text>
<text x="184.6" y="129.1">81</text>
<text x="184.6" y="126.5">82</text>
<text x="143.8" y="134.2">22</text>
<text x="143.8" y="136.7">23</text>
<text x="147.3" y="132.9">VREF+</text>
<text x="147.3" y="135.4">VDDA</text>
<text x="147.3" y="138">PA0</text>
<text x="178" y="138">PC10</text>
<text x="178" y="135.4">PC11</text>
<text x="178" y="132.9">PC12</text>
<text x="184.6" y="136.7">78</text>
<text x="184.6" y="134.2">79</text>
<text x="143.8" y="139.2">24</text>
<text x="143.8" y="141.8">25</text>
<text x="147.3" y="140.5">PA1</text>
<text x="147.3" y="143">PA2</text>
<text x="178.1" y="143">PA14</text>
<text x="178.1" y="140.5">PA15</text>
<text x="184.6" y="141.8">76</text>
<text x="184.6" y="139.2">77</text>
<text x="143.8" y="144.3">26</text>
<text x="143.8" y="146.9">27</text>
<text x="143.8" y="149.4">28</text>
<text x="147.3" y="145.6">PA3</text>
<text x="147.3" y="148.1">VSS</text>
<text x="178.8" y="145.6">VDD</text>
<text x="179.1" y="148.1">VSS</text>
<text x="184.6" y="149.4">73</text>
<text x="184.6" y="146.9">74</text>
<text x="184.6" y="144.3">75</text>
<text x="143.8" y="151.9">29</text>
<text x="143.8" y="154.5">30</text>
<text x="147.3" y="150.7">VDD</text>
<text x="147.3" y="153.2">PA4</text>
<text x="147.3" y="155.7">PA5</text>
<text x="174.2" y="150.7">VDDUSB</text>
<text x="178.1" y="155.7">PA12</text>
<text x="178.1" y="153.2">PA13</text>
<text x="184.6" y="154.5">71</text>
<text x="184.6" y="151.9">72</text>
<text x="143.8" y="157">31</text>
<text x="143.8" y="159.6">32</text>
<text x="147.3" y="158.3">PA6</text>
<text x="147.3" y="160.8">PA7</text>
<text x="178.1" y="160.8">PA10</text>
<text x="178.1" y="158.3">PA11</text>
<text x="184.6" y="159.6">69</text>
<text x="184.6" y="157">70</text>
<text x="340" y="159.3">1</text>
<text x="143.8" y="162.1">33</text>
<text x="143.8" y="164.6">34</text>
<text x="143.8" y="167.2">35</text>
<text x="147.3" y="163.4">PC4</text>
<text x="147.3" y="165.9">PC5</text>
<text x="179.3" y="165.9">PA8</text>
<text x="179.3" y="163.4">PA9</text>
<text x="184.6" y="167.2">66</text>
<text x="184.6" y="164.6">67</text>
<text x="184.6" y="162.1">68</text>
<text x="143.8" y="169.7">36</text>
<text x="143.8" y="172.3">37</text>
<text x="147.3" y="168.4">PB0</text>
<text x="147.3" y="171">PB1</text>
<text x="147.3" y="173.5">PB2</text>
<text x="179.2" y="173.5">PC7</text>
<text x="179.2" y="171">PC8</text>
<text x="179.2" y="168.4">PC9</text>
<text x="184.6" y="172.3">64</text>
<text x="184.6" y="169.7">65</text>
<text x="340" y="172">6</text>
<text x="143.8" y="174.8">38</text>
<text x="143.8" y="177.3">39</text>
<text x="143.8" y="179.9">40</text>
<text x="147.3" y="176.1">PE7</text>
<text x="147.3" y="178.6">PE8</text>
<text x="178" y="178.6">PD15</text>
<text x="179.2" y="176.1">PC6</text>
<text x="184.6" y="179.9">61</text>
<text x="184.6" y="177.3">62</text>
<text x="184.6" y="174.8">63</text>
<text x="143.8" y="182.4">41</text>
<text x="143.8" y="185">42</text>
<text x="147.3" y="181.1">PE9</text>
<text x="147.3" y="183.7">PE10</text>
<text x="178" y="183.7">PD13</text>
<text x="178" y="181.1">PD14</text>
<text x="184.6" y="185">59</text>
<text x="184.6" y="182.4">60</text>
<text x="143.8" y="187.5">43</text>
<text x="143.8" y="190">44</text>
<text x="147.3" y="186.2">PE11</text>
<text x="147.3" y="188.8">PE12</text>
<text x="147.3" y="191.3">PE13</text>
<text x="178" y="191.3">PD10</text>
<text x="178" y="188.8">PD11</text>
<text x="178" y="186.2">PD12</text>
<text x="184.6" y="190">57</text>
<text x="184.6" y="187.5">58</text>
<text x="307.6" y="190">1</text>
<text x="309.9" y="191.3">1</text>
<text x="316.9" y="191.3">2</text>
<text x="319.3" y="190">2</text>
<text x="143.8" y="192.6">45</text>
<text x="143.8" y="195.1">46</text>
<text x="143.8" y="197.7">47</text>
<text x="147.3" y="193.8">PE14</text>
<text x="147.3" y="196.4">PE15</text>
<text x="179.2" y="196.4">PD8</text>
<text x="179.2" y="193.8">PD9</text>
<text x="184.6" y="197.7">54</text>
<text x="184.6" y="195.1">55</text>
<text x="184.6" y="192.6">56</text>
<text x="307.6" y="197.7">7</text>
<text x="307.6" y="195.1">5</text>
<text x="307.6" y="192.6">3</text>
<text x="309.9" y="196.4">5</text>
<text x="309.9" y="193.8">3</text>
<text x="316.9" y="193.8">4</text>
<text x="316.9" y="196.4">6</text>
<text x="319.3" y="192.6">4</text>
<text x="319.3" y="195.1">6</text>
<text x="319.3" y="197.7">8</text>
<text x="143.8" y="200.2">48</text>
<text x="143.8" y="202.7">49</text>
<text x="147.3" y="198.9">PB10</text>
<text x="147.3" y="201.5">VCAP</text>
<text x="178.1" y="201.5">PB14</text>
<text x="178.1" y="198.9">PB15</text>
<text x="184.6" y="202.7">52</text>
<text x="184.6" y="200.2">53</text>
<text x="306.3" y="202.7">11</text>
<text x="307.6" y="200.2">9</text>
<text x="309.9" y="201.5">9</text>
<text x="309.9" y="198.9">7</text>
<text x="315.7" y="201.5">10</text>
<text x="316.9" y="198.9">8</text>
<text x="319.3" y="200.2">10</text>
<text x="319.3" y="202.7">12</text>
<text x="143.8" y="205.3">50</text>
<text x="147.3" y="204">VSS</text>
<text x="147.3" y="206.5">VDD</text>
<text x="178.1" y="206.5">PB12</text>
<text x="178.1" y="204">PB13</text>
<text x="184.6" y="205.3">51</text>
<text x="306.3" y="207.8">15</text>
<text x="306.3" y="205.3">13</text>
<text x="309.9" y="209.1">15</text>
<text x="309.9" y="206.5">13</text>
<text x="309.9" y="204">11</text>
<text x="315.7" y="204">12</text>
<text x="315.7" y="206.5">14</text>
<text x="315.7" y="209.1">16</text>
<text x="319.3" y="205.3">14</text>
<text x="319.3" y="207.8">16</text>
<text x="306.3" y="212.9">19</text>
<text x="306.3" y="210.4">17</text>
<text x="309.9" y="214.2">19</text>
<text x="309.9" y="211.6">17</text>
<text x="315.7" y="211.6">18</text>
<text x="315.7" y="214.2">20</text>
<text x="319.3" y="210.4">18</text>
<text x="319.3" y="212.9">20</text>
</g>
<g font-size="2.2" fill="#a00000">
<text x="331.8" y="161.9">SWDIO 2</text>
<text x="331.8" y="159.3">VCC</text>
<text x="331.8" y="164.4">NC/RST3</text>
<text x="331.8" y="166.9">SWCLK4</text>
<text x="331.8" y="169.5">NC/GND5</text>
<text x="331.8" y="172">GND</text>
<text x="-.3" y="277.7">THIS DRAWING IS THE PROPERTY OF ALTYOR SOLUTIONS-ALTYOR GROUP. IT MAY BE NEITHER COPIED OR PROVIDED TO THIRD PERSONS OR COMPETITORS WITHOUT OUR APPROVAL.</text>
<text x="264.7" y="276.2">This drawing is the property of ALTYOR Solutions. It can not be reproduced without its authorization. Altium Designer</text>
</g>
<text font-size="1.8" x="127.4" y="43.3">VRef = 2V5</text>
<g font-size="1.8" fill="#00f">
<text x="135" y="51.5">VBAT</text>
<text x="207.4" y="95.9">MCU_BOOT0</text>
<text x="128.6" y="108.6">MCU_OSC_IN</text>
<text x="128.6" y="111.1">MCU_OSC_OUT</text>
</g>
<g font-size="1.5" fill="#000080">
<text x="136.2" y="29.9">U5</text>
<text x="154" y="56.6">C39</text>
<text x="88" y="87.1">RST</text>
<text x="329.3" y="84.5">C41</text>
</g>
<g font-size="1.3">
<text x="286.1" y="63.2">Capacitors to be distributed closed to the VDD supply pins</text>
<text x="307.7" y="103.4">Capacitors to be placed</text>
<text x="307.7" y="104.9">closed to VDDA supply pins</text>
</g>
</svg>
